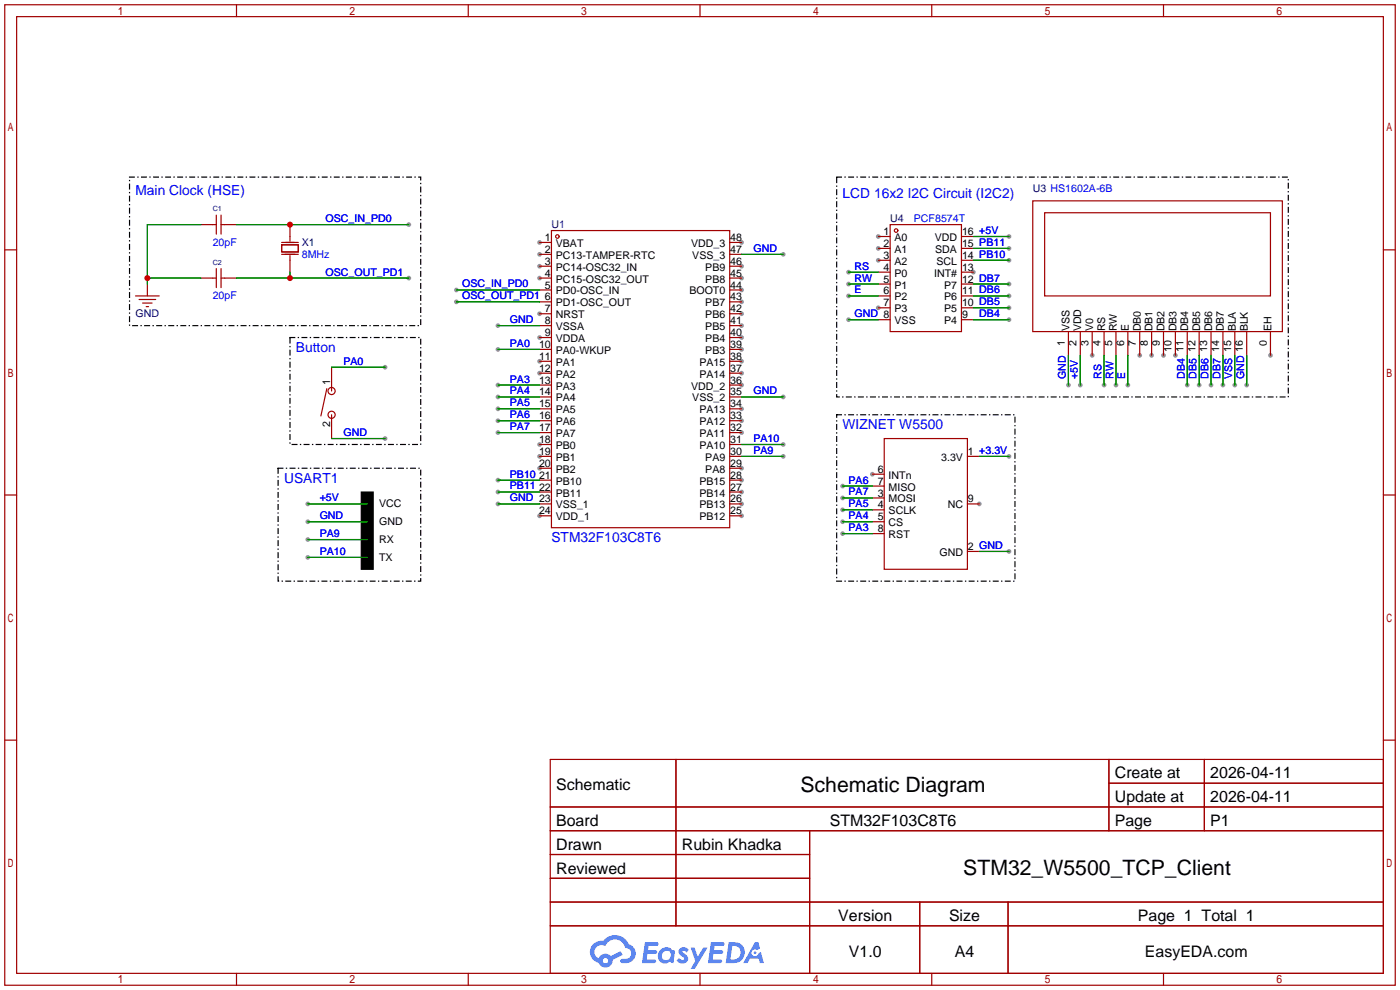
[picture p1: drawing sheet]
<svg xmlns="http://www.w3.org/2000/svg" width="299mm" height="212mm" viewBox="0 0 299 212" stroke-linecap="round" stroke-linejoin="round" font-family="sans-serif">
<g fill="#999">
<circle cx="115.3" cy="51.8" r=".51"/>
<circle cx="115.3" cy="54.4" r=".51"/>
<circle cx="115.3" cy="56.9" r=".51"/>
<circle cx="115.3" cy="59.4" r=".51"/>
<circle cx="115.3" cy="67.1" r=".51"/>
<circle cx="115.3" cy="72.1" r=".51"/>
<circle cx="115.3" cy="77.2" r=".51"/>
<circle cx="115.3" cy="79.8" r=".51"/>
<circle cx="115.3" cy="95" r=".51"/>
<circle cx="115.3" cy="97.5" r=".51"/>
<circle cx="115.3" cy="100.1" r=".51"/>
<circle cx="115.3" cy="110.2" r=".51"/>
<circle cx="158.5" cy="110.2" r=".51"/>
<circle cx="158.5" cy="107.7" r=".51"/>
<circle cx="158.5" cy="105.2" r=".51"/>
<circle cx="158.5" cy="102.6" r=".51"/>
<circle cx="158.5" cy="100.1" r=".51"/>
<circle cx="158.5" cy="92.5" r=".51"/>
<circle cx="158.5" cy="89.9" r=".51"/>
<circle cx="158.5" cy="87.4" r=".51"/>
<circle cx="158.5" cy="82.3" r=".51"/>
<circle cx="158.5" cy="79.8" r=".51"/>
<circle cx="158.5" cy="77.2" r=".51"/>
<circle cx="158.5" cy="74.7" r=".51"/>
<circle cx="158.5" cy="72.1" r=".51"/>
<circle cx="158.5" cy="69.6" r=".51"/>
<circle cx="158.5" cy="67.1" r=".51"/>
<circle cx="158.5" cy="64.5" r=".51"/>
<circle cx="158.5" cy="62" r=".51"/>
<circle cx="158.5" cy="59.4" r=".51"/>
<circle cx="158.5" cy="56.9" r=".51"/>
<circle cx="158.5" cy="51.8" r=".51"/>
<circle cx="209.3" cy="107.7" r=".51"/>
<circle cx="186.4" cy="101.3" r=".51"/>
<circle cx="271.5" cy="75.9" r=".51"/>
<circle cx="233.4" cy="75.9" r=".51"/>
<circle cx="243.6" cy="75.9" r=".51"/>
<circle cx="246.1" cy="75.9" r=".51"/>
<circle cx="248.7" cy="75.9" r=".51"/>
<circle cx="251.2" cy="75.9" r=".51"/>
<circle cx="187.7" cy="50.5" r=".51"/>
<circle cx="187.7" cy="53.1" r=".51"/>
<circle cx="187.7" cy="55.6" r=".51"/>
<circle cx="187.7" cy="65.8" r=".51"/>
<circle cx="208" cy="58.2" r=".51"/>
<circle cx="97.5" cy="62" r=".51"/>
<circle cx="97.5" cy="64.5" r=".51"/>
<circle cx="87.4" cy="59.4" r=".51"/>
<circle cx="87.4" cy="48" r=".51"/>
<circle cx="106.4" cy="74.7" r=".51"/>
<circle cx="167.4" cy="54.4" r=".51"/>
<circle cx="106.4" cy="69.6" r=".51"/>
<circle cx="167.4" cy="84.8" r=".51"/>
<circle cx="106.4" cy="107.7" r=".51"/>
<circle cx="180.1" cy="103.9" r=".51"/>
<circle cx="180.1" cy="106.4" r=".51"/>
<circle cx="180.1" cy="109" r=".51"/>
<circle cx="180.1" cy="111.5" r=".51"/>
<circle cx="180.1" cy="114" r=".51"/>
<circle cx="215.6" cy="117.9" r=".51"/>
<circle cx="215.6" cy="97.5" r=".51"/>
<circle cx="106.4" cy="82.3" r=".51"/>
<circle cx="106.4" cy="84.8" r=".51"/>
<circle cx="106.4" cy="87.4" r=".51"/>
<circle cx="106.4" cy="89.9" r=".51"/>
<circle cx="106.4" cy="92.5" r=".51"/>
<circle cx="82.3" cy="78.5" r=".51"/>
<circle cx="82.3" cy="93.7" r=".51"/>
<circle cx="228.3" cy="82.3" r=".51"/>
<circle cx="230.9" cy="82.3" r=".51"/>
<circle cx="236" cy="82.3" r=".51"/>
<circle cx="238.5" cy="82.3" r=".51"/>
<circle cx="241" cy="82.3" r=".51"/>
<circle cx="253.7" cy="82.3" r=".51"/>
<circle cx="256.3" cy="82.3" r=".51"/>
<circle cx="258.8" cy="82.3" r=".51"/>
<circle cx="261.4" cy="82.3" r=".51"/>
<circle cx="263.9" cy="82.3" r=".51"/>
<circle cx="266.4" cy="82.3" r=".51"/>
<circle cx="215.6" cy="50.5" r=".51"/>
<circle cx="215.6" cy="53.1" r=".51"/>
<circle cx="215.6" cy="55.6" r=".51"/>
<circle cx="215.6" cy="60.7" r=".51"/>
<circle cx="215.6" cy="63.2" r=".51"/>
<circle cx="215.6" cy="65.8" r=".51"/>
<circle cx="215.6" cy="68.3" r=".51"/>
<circle cx="181.4" cy="58.2" r=".51"/>
<circle cx="181.4" cy="60.7" r=".51"/>
<circle cx="181.4" cy="63.2" r=".51"/>
<circle cx="181.4" cy="68.3" r=".51"/>
<circle cx="106.4" cy="102.6" r=".51"/>
<circle cx="106.4" cy="105.2" r=".51"/>
<circle cx="65.8" cy="111.5" r=".51"/>
<circle cx="78.5" cy="111.5" r=".51"/>
<circle cx="78.5" cy="115.3" r=".51"/>
<circle cx="65.8" cy="115.3" r=".51"/>
<circle cx="78.5" cy="119.1" r=".51"/>
<circle cx="65.8" cy="119.1" r=".51"/>
<circle cx="167.4" cy="97.5" r=".51"/>
<circle cx="167.4" cy="95" r=".51"/>
<circle cx="78.5" cy="107.7" r=".51"/>
<circle cx="65.8" cy="107.7" r=".51"/>
</g>
<g fill="none" stroke="#a10000" stroke-width=".25">
<path d="M1 1h297.2v209.6h-297.2zM3.6 3.6h292.1v204.4h-292.1zM50.5 1v2.6M100.1 1v2.6M149.6 1v2.6M199.1 1v2.6M248.7 1v2.6M1 53.4h2.6M295.7 53.4h2.5M1 105.8h2.6M295.7 105.8h2.5M1 158.2h2.6"/>
<path d="M295.7 158.2h2.5M117.6 162.3h178.1v45.7h-178.1zM117.6 172.5h178.1M117.6 177.5h178.1M144.5 162.3v35.6M173 177.5v30.5M237 162.3v15.2M237 167.4h58.7M257.4 162.3v15.2M117.6 182.6h55.4M117.6 192.8h178.1M117.6 187.7h55.4"/>
<path d="M117.6 197.9h178.1M196.6 192.8v15.2M215.4 192.8v15.2M50.5 208v2.6M100.1 208v2.6M149.6 208v2.6M199.1 208v2.6M248.7 208v2.6"/>
</g>
<g fill="#5487ff">
<path d="M145.3 202.7a1.3 1.3 0 0 1 1.9 .3l-.4 .6a.54 .54 0 0 0-.9-.2l.1 .2a1.34 1.34 0 0 1 .9 1.8 1.47 1.47 0 0 1-2.3-.1l.5-.6 .8 .5a.31 .31 0 0 0 .4-.3 .31 .31 0 0 0-.3-.4 1.12 1.12 0 0 1-.7-1.8z"/>
<path d="M147.6 202.5h.9l.6 2 1.2-2h.9l-2.7 4.6h-.9l1-1.7z"/>
<path d="M137.8 201.4h1.7a1.31 1.31 0 0 1 1.2 .2 .4 .4 0 0 1-.3 .5l-1.8 .1-.1 .9h1.6a.4 .4 0 0 1 .4 .4 .4 .4 0 0 1-.5 .4h-1.6l-.2 1.2h1.4a.46 .46 0 0 1 .5 0 .46 .46 0 0 1 .1 .5l-.4 .2h-2.6z"/>
<path d="M151.9 201.4h1.7a1.32 1.32 0 0 1 1.2 .2 .39 .39 0 0 1-.3 .5l-1.8 .1-.1 .9h1.6a.4 .4 0 0 1 .4 .4 .4 .4 0 0 1-.4 .4h-1.7l-.2 1.2h1.4a.46 .46 0 0 1 .5 0 .46 .46 0 0 1 .1 .5l-.4 .2h-2.6z"/>
<path d="M161.3 201.4h.8l.3 1.3-.6 .4a.75 .75 0 0 0-1.1 .3 .75 .75 0 0 0 .5 1 .75 .75 0 0 0 .9-.7l.5-.2 .6 2.3h-.8l-.3-.9h-1.8l-.5 .9h-1z"/>
<path d="M155.7 201.4l-.6 4.4h1.5a2.27 2.27 0 0 0 2.6-2.2 2.27 2.27 0 0 0-2.7-2.2zM156.5 202.1a1.5 1.5 0 0 1 1.8 1.6 1.5 1.5 0 0 1-1.9 1.4h-.3z"/>
<path d="M141.2 203a1.6 1.6 0 0 0-.3 2.3 1.6 1.6 0 0 0 2.3 .2l.7 .3 .3-2.4-.1-.3-.5-.1a1.58 1.58 0 0 0-2.4 0zM141.8 203.5a.98 .98 0 0 1 1.6 .4 .98 .98 0 0 1-1.1 1.3 .94 .94 0 0 1-.9-.7 .94 .94 0 0 1 .4-1z"/>
<path d="M126.8 201.8a2.37 2.37 0 0 0 1.1 4 1.54 1.54 0 0 0 1.8 1 1.54 1.54 0 0 0 1.2-1.6l2.2-1.1-.5-.8-2 1a1.57 1.57 0 0 0-2.7 .5 1.5 1.5 0 0 1-.7-2.1 1.5 1.5 0 0 1 2.2-.5 2.23 2.23 0 0 1 2.3-1.4 2.23 2.23 0 0 1 2 1.8 1.16 1.16 0 0 1 1.2 1.1 1.16 1.16 0 0 1-1.1 1.2h-.7a.47 .47 0 0 0-.5 .4 .47 .47 0 0 0 .4 .5 2.17 2.17 0 0 0 2.5-.9 2.17 2.17 0 0 0-.3-2.7l-.8-.4a3.2 3.2 0 0 0-5.5-.7l-1.1 .1zM128.8 205.3a.6 .6 0 0 1 1.2 0 .6 .6 0 0 1-1.2 0z"/>
<circle cx="161.4" cy="203.6" r=".28"/>
</g>
<g fill="none" stroke="#a10000" stroke-width=".25">
<path d="M42.9 59.4h3.3M42.9 48h3.3M46.2 46v4M46.2 57.4v4.1M47.2 59.4h3.3M47.2 46v4M47.2 57.4v4.1M47.2 48h3.3M60.2 52.3h3.6v1.5h-3.6zM60.2 51.8h3.6M60.2 54.4h3.6M62 48v3.6"/>
<path d="M62 54.6v3.6M115.3 51.8h2.6M115.3 54.4h2.6M115.3 56.9h2.6M115.3 59.4h2.6M117.9 49.3h38.1v63.5h-38.1zM156 51.8h2.5M156 54.4h2.5M156 56.9h2.5M156 59.4h2.5M187.7 50.5h2.5M187.7 53.1h2.5"/>
<path d="M187.7 55.6h2.5M187.7 58.2h2.5M190.2 48h15.3v22.9h-15.3zM205.5 50.5h2.5M205.5 53.1h2.5M205.5 55.6h2.5M205.5 58.2h2.5M220.7 42.9h53.4v28h-53.4zM223.3 45.5h48.2v17.7h-48.2zM29 63.2h5M29.7 64h3.6M30.5 64.8h2"/>
<path d="M31.2 65.5h.5M31.5 60.7v2.5M70.9 78.5v5.1M115.3 62h2.6M115.3 64.5h2.6M115.3 67.1h2.6M115.3 69.6h2.6M115.3 72.1h2.6M115.3 74.7h2.6M115.3 77.2h2.6M115.3 79.8h2.6M156 62h2.5"/>
<path d="M156 64.5h2.5M156 67.1h2.5M156 69.6h2.5M156 72.1h2.5M156 74.7h2.5M156 77.2h2.5M156 79.8h2.5M187.7 63.2h2.5M187.7 60.7h2.5M187.7 65.8h2.5M187.7 68.3h2.5M205.5 63.2h2.5"/>
<path d="M205.5 60.7h2.5M205.5 65.8h2.5M205.5 68.3h2.5M228.3 70.9v5M230.9 70.9v5M233.4 70.9v5M236 70.9v5M238.5 70.9v5M241 70.9v5M243.6 70.9v5M246.1 70.9v5M248.7 70.9v5"/>
<path d="M251.2 70.9v5M253.7 70.9v5M256.3 70.9v5M258.8 70.9v5M261.4 70.9v5M263.9 70.9v5M266.4 70.9v5M271.5 70.9v5M69.8 83.1l-1.2 5.8M70.9 88.6v5.1M115.3 82.3h2.6M115.3 84.8h2.6"/>
<path d="M115.3 87.4h2.6M115.3 89.9h2.6M115.3 92.5h2.6M115.3 95h2.6M115.3 97.5h2.6M156 82.3h2.5M156 84.8h2.5M156 87.4h2.5M156 89.9h2.5M156 92.5h2.5M156 95h2.5M156 97.5h2.5"/>
<path d="M189 93.7h17.8v28h-17.8zM206.8 97.5h2.5M115.3 100.1h2.6M115.3 102.6h2.6M115.3 105.2h2.6M115.3 107.7h2.6M115.3 110.2h2.6M156 100.1h2.5M156 102.6h2.5M156 105.2h2.5M156 107.7h2.5M156 110.2h2.5"/>
<path d="M186.4 103.9h2.6M186.4 106.4h2.6M186.4 109h2.6M186.4 111.5h2.6M186.4 114h2.6M186.4 101.3h2.6M206.8 107.7h2.5M206.8 117.9h2.5"/>
<circle cx="119.1" cy="50.5" r=".38"/>
<circle cx="191.5" cy="49.3" r=".38"/>
<circle cx="70.9" cy="83.6" r=".76"/>
<circle cx="70.9" cy="88.6" r=".76"/>
</g>
<g fill="none" stroke="#008700" stroke-width=".25">
<path d="M31.5 59.4h11.4M42.9 48h-11.4v12.7M50.5 48h36.9M50.5 59.4h36.9M62 58.2v1.2M158.5 54.4h8.9M181.4 58.2h6.3M208 50.5h7.6M208 53.1h7.6M208 55.6h7.6M70.9 78.5h11.4M97.5 62h17.8"/>
<path d="M97.5 64.5h17.8M106.4 74.7h8.9M106.4 69.6h8.9M181.4 60.7h6.3M181.4 63.2h6.3M181.4 68.3h6.3M208 60.7h7.6M208 63.2h7.6M208 65.8h7.6M208 68.3h7.6M228.3 75.9v6.4M230.9 75.9v6.4"/>
<path d="M236 75.9v6.4M238.5 75.9v6.4M241 75.9v6.4M253.7 75.9v6.4M256.3 75.9v6.4M258.8 75.9v6.4M261.4 75.9v6.4M263.9 75.9v6.4M266.4 75.9v6.4M70.9 93.7h11.4M106.4 84.8h8.9M106.4 82.3h8.9"/>
<path d="M106.4 87.4h8.9M106.4 89.9h8.9M106.4 92.5h8.9M158.5 84.8h8.9M158.5 97.5h8.9M158.5 95h8.9M209.3 97.5h6.3M65.8 107.7h12.7M65.8 111.5h12.7M65.8 115.3h12.7M65.8 119.1h12.7M106.4 107.7h8.9"/>
<path d="M106.4 102.6h8.9M106.4 105.2h8.9M180.1 103.9h6.3M180.1 106.4h6.3M180.1 109h6.3M180.1 111.5h6.3M180.1 114h6.3M209.3 117.9h6.3"/>
</g>
<path d="M27.7 37.8h62.2v31.8h-62.2zM178.8 37.8h96.5v47h-96.5zM62 72.1h27.9v22.9h-27.9zM178.8 88.6h38.1v35.6h-38.1zM59.4 100.1h30.5v24.1h-30.5z" fill="none" stroke="#000" stroke-width=".25" stroke-dasharray="1 .8 0 .8"/>
<path d="M77.2 105.2h2.6v16.5h-2.6z" fill="#000" stroke="#000" stroke-width=".25"/>
<g fill="#c00">
<circle cx="31.5" cy="59.4" r=".63"/>
<circle cx="62" cy="59.4" r=".63"/>
<circle cx="62" cy="48" r=".63"/>
</g>
<g font-size="4.5">
<text x="171.1" y="169.2">Schematic Diagram</text>
<text x="205.9" y="187">STM32_W5500_TCP_Client</text>
</g>
<g font-size="3.4">
<text x="238.3" y="166.4">Create at</text>
<text x="258.7" y="166.4">2026-04-11</text>
<text x="118.9" y="168.9">Schematic</text>
<text x="238.3" y="171.4">Update at</text>
<text x="258.7" y="171.4">2026-04-11</text>
<text x="118.9" y="176.5">Board</text>
<text x="177.3" y="176.5">STM32F103C8T6</text>
<text x="238.3" y="176.5">Page</text>
<text x="258.7" y="176.5">P1</text>
<text x="118.9" y="181.6">Drawn</text>
<text x="145.7" y="181.6">Rubin Khadka</text>
<text x="118.9" y="186.7">Reviewed</text>
<text x="179.2" y="196.8">Version</text>
<text x="202.8" y="196.8">Size</text>
<text x="243.2" y="196.8">Page 1 Total 1</text>
<text x="181.4" y="204.5">V1.0</text>
<text x="204.1" y="204.5">A4</text>
<text x="244.7" y="204.5">EasyEDA.com</text>
</g>
<g font-size="2.9" fill="#00f">
<text x="29" y="41.7">Main Clock (HSE)</text>
<text x="180.1" y="42.2">LCD 16x2 I2C Circuit (I2C2)</text>
<text x="63.2" y="75.2">Button</text>
<text x="180.1" y="91.7">WIZNET W5500</text>
<text x="60.7" y="103.2">USART1</text>
<text x="117.9" y="115.9">STM32F103C8T6</text>
</g>
<g font-size="2.3" fill="#000080">
<text x="220.7" y="41.1">U3 HS1602A-6B</text>
<text x="190.2" y="47.5">U4</text>
<text x="64.5" y="52.5">X1</text>
<text x="117.9" y="48.7">U1</text>
<text x="29" y="67.8">GND</text>
</g>
<g font-size="2.3" fill="#00f">
<text x="69.6" y="47.5">OSC_IN_PD0</text>
<text x="195.3" y="47.5">PCF8574T</text>
<text x="45.5" y="52.5">20pF</text>
<text x="161" y="53.8">GND</text>
<text x="64.5" y="55.1">8MHz</text>
<text x="69.6" y="58.9">OSC_OUT_PD1</text>
<text x="182.6" y="57.6">RS</text>
<text x="45.5" y="64">20pF</text>
<text x="98.8" y="61.4">OSC_IN_PD0</text>
<text x="98.8" y="64">OSC_OUT_PD1</text>
<text x="182.6" y="60.2">RW</text>
<text x="182.6" y="62.7">E</text>
<text x="109" y="69.1">GND</text>
<text x="182.6" y="67.8">GND 8</text>
<text x="209.3" y="67.8">DB4</text>
<text x="73.4" y="77.9">PA0</text>
<text x="109" y="74.1">PA0</text>
<text x="109" y="81.8">PA3</text>
<text x="227.8" y="81" transform="rotate(-90 227.8 81)">GND</text>
<text x="230.3" y="81" transform="rotate(-90 230.3 81)">+5V</text>
<text x="235.4" y="81" transform="rotate(-90 235.4 81)">RS</text>
<text x="238" y="81" transform="rotate(-90 238 81)">RW</text>
<text x="240.5" y="81" transform="rotate(-90 240.5 81)">E</text>
<text x="253.2" y="81" transform="rotate(-90 253.2 81)">DB4</text>
<text x="255.7" y="81" transform="rotate(-90 255.7 81)">DB5</text>
<text x="258.3" y="81" transform="rotate(-90 258.3 81)">DB6</text>
<text x="260.8" y="81" transform="rotate(-90 260.8 81)">DB7</text>
<text x="263.4" y="81" transform="rotate(-90 263.4 81)">VSS 15</text>
<text x="265.9" y="81" transform="rotate(-90 265.9 81)">GND 16</text>
<text x="109" y="84.3">PA4</text>
<text x="109" y="86.8">PA5</text>
<text x="109" y="89.4">PA6</text>
<text x="161" y="84.3">GND</text>
<text x="73.4" y="93.2">GND</text>
<text x="109" y="91.9">PA7</text>
<text x="161" y="94.5">PA10</text>
<text x="161" y="97">PA9</text>
<text x="68.3" y="107.2">+5V</text>
<text x="109" y="107.2">GND 23</text>
<text x="109" y="102.1">PB10</text>
<text x="109" y="104.6">PB11</text>
<text x="181.4" y="103.3">PA6</text>
<text x="181.4" y="105.9">PA7</text>
<text x="68.3" y="111">GND</text>
<text x="181.4" y="108.4">PA5</text>
<text x="181.4" y="111">PA4</text>
<text x="181.4" y="113.5">PA3</text>
<text x="68.3" y="114.8">PA9</text>
<text x="68.3" y="118.6">PA10</text>
</g>
<g font-size="2.3">
<text x="116.5" y="51.5">1</text>
<text x="118.8" y="52.8">VBAT</text>
<text x="147.7" y="52.8">VDD_3</text>
<text x="156.1" y="51.5">48</text>
<text x="188.9" y="50.2">1</text>
<text x="188.9" y="52.8">2</text>
<text x="191.2" y="51.5">A0</text>
<text x="199.8" y="51.5">VDD</text>
<text x="205.6" y="52.8">15 PB11</text>
<text x="205.6" y="50.2">16 +5V</text>
<text x="116.5" y="54">2</text>
<text x="116.5" y="56.6">3</text>
<text x="116.5" y="59.1">4</text>
<text x="118.8" y="55.3">PC13-TAMPER-RTC</text>
<text x="118.8" y="57.9">PC14-OSC32_IN</text>
<text x="148" y="55.3">VSS_3</text>
<text x="150.7" y="57.9">PB9</text>
<text x="156.1" y="59.1">45</text>
<text x="156.1" y="56.6">46</text>
<text x="156.1" y="54">47</text>
<text x="188.9" y="55.3">3</text>
<text x="188.9" y="57.9">4</text>
<text x="191.2" y="54">A1</text>
<text x="191.2" y="56.6">A2</text>
<text x="191.2" y="59.1">P0</text>
<text x="199.6" y="59.1">INT#</text>
<text x="199.9" y="54">SDA</text>
<text x="200.1" y="56.6">SCL</text>
<text x="205.6" y="57.9">13</text>
<text x="205.6" y="55.3">14 PB10</text>
<text x="116.5" y="61.7">5</text>
<text x="116.5" y="64.2">6</text>
<text x="118.8" y="60.4">PC15-OSC32_OUT</text>
<text x="118.8" y="62.9">PD0-OSC_IN</text>
<text x="118.8" y="65.5">PD1-OSC_OUT</text>
<text x="147.3" y="62.9">BOOT0</text>
<text x="150.7" y="65.5">PB7</text>
<text x="150.7" y="60.4">PB8</text>
<text x="156.1" y="64.2">43</text>
<text x="156.1" y="61.7">44</text>
<text x="188.9" y="60.4">5</text>
<text x="188.9" y="62.9">6</text>
<text x="188.9" y="65.5">7</text>
<text x="191.2" y="61.7">P1</text>
<text x="191.2" y="64.2">P2</text>
<text x="201.8" y="64.2">P6</text>
<text x="201.8" y="61.7">P7</text>
<text x="205.6" y="65.5">10 DB5</text>
<text x="205.6" y="62.9">11 DB6</text>
<text x="205.6" y="60.4">12 DB7</text>
<text x="116.5" y="66.7">7</text>
<text x="116.5" y="69.3">8</text>
<text x="116.5" y="71.8">9</text>
<text x="118.8" y="68">NRST</text>
<text x="118.8" y="70.6">VSSA</text>
<text x="150.7" y="70.6">PB5</text>
<text x="150.7" y="68">PB6</text>
<text x="156.1" y="71.8">40</text>
<text x="156.1" y="69.3">41</text>
<text x="156.1" y="66.7">42</text>
<text x="191.2" y="66.7">P3</text>
<text x="191.2" y="69.3">VSS</text>
<text x="201.8" y="69.3">P4</text>
<text x="201.8" y="66.7">P5</text>
<text x="205.6" y="68">9</text>
<text x="228.6" y="70.8" transform="rotate(-90 228.6 70.8)">VSS</text>
<text x="231.1" y="70.8" transform="rotate(-90 231.1 70.8)">VDD</text>
<text x="233.6" y="70.8" transform="rotate(-90 233.6 70.8)">V0</text>
<text x="236.2" y="70.8" transform="rotate(-90 236.2 70.8)">RS</text>
<text x="238.7" y="70.8" transform="rotate(-90 238.7 70.8)">RW</text>
<text x="241.3" y="70.8" transform="rotate(-90 241.3 70.8)">E</text>
<text x="243.8" y="70.8" transform="rotate(-90 243.8 70.8)">DB0</text>
<text x="246.3" y="70.8" transform="rotate(-90 246.3 70.8)">DB1</text>
<text x="248.9" y="70.8" transform="rotate(-90 248.9 70.8)">DB2</text>
<text x="251.4" y="70.8" transform="rotate(-90 251.4 70.8)">DB3</text>
<text x="254" y="70.8" transform="rotate(-90 254 70.8)">DB4</text>
<text x="256.5" y="70.8" transform="rotate(-90 256.5 70.8)">DB5</text>
<text x="259" y="70.8" transform="rotate(-90 259 70.8)">DB6</text>
<text x="261.6" y="70.8" transform="rotate(-90 261.6 70.8)">DB7</text>
<text x="264.1" y="70.8" transform="rotate(-90 264.1 70.8)">BLA</text>
<text x="266.7" y="70.8" transform="rotate(-90 266.7 70.8)">BLK</text>
<text x="271.7" y="70.8" transform="rotate(-90 271.7 70.8)">EH</text>
<text x="115.2" y="74.4">10</text>
<text x="115.2" y="76.9">11</text>
<text x="118.8" y="73.1">VDDA</text>
<text x="118.8" y="75.6">PA0-WKUP</text>
<text x="150.7" y="75.6">PB3</text>
<text x="150.7" y="73.1">PB4</text>
<text x="156.1" y="76.9">38</text>
<text x="156.1" y="74.4">39</text>
<text x="227.5" y="73.9" transform="rotate(-90 227.5 73.9)">1</text>
<text x="230.1" y="73.9" transform="rotate(-90 230.1 73.9)">2</text>
<text x="232.6" y="73.9" transform="rotate(-90 232.6 73.9)">3</text>
<text x="235.2" y="73.9" transform="rotate(-90 235.2 73.9)">4</text>
<text x="237.7" y="73.9" transform="rotate(-90 237.7 73.9)">5</text>
<text x="240.2" y="73.9" transform="rotate(-90 240.2 73.9)">6</text>
<text x="242.8" y="73.9" transform="rotate(-90 242.8 73.9)">7</text>
<text x="245.3" y="73.9" transform="rotate(-90 245.3 73.9)">8</text>
<text x="247.9" y="73.9" transform="rotate(-90 247.9 73.9)">9</text>
<text x="250.4" y="75.1" transform="rotate(-90 250.4 75.1)">10</text>
<text x="252.9" y="75.1" transform="rotate(-90 252.9 75.1)">11</text>
<text x="255.5" y="75.1" transform="rotate(-90 255.5 75.1)">12</text>
<text x="258" y="75.1" transform="rotate(-90 258 75.1)">13</text>
<text x="260.6" y="75.1" transform="rotate(-90 260.6 75.1)">14</text>
<text x="270.7" y="73.9" transform="rotate(-90 270.7 73.9)">0</text>
<text x="70.6" y="82.3" transform="rotate(-90 70.6 82.3)">1</text>
<text x="115.2" y="79.4">12</text>
<text x="115.2" y="82">13</text>
<text x="118.8" y="78.2">PA1</text>
<text x="118.8" y="80.7">PA2</text>
<text x="118.8" y="83.3">PA3</text>
<text x="147.7" y="83.3">VDD_2</text>
<text x="149.5" y="80.7">PA14</text>
<text x="149.5" y="78.2">PA15</text>
<text x="156.1" y="82">36</text>
<text x="156.1" y="79.4">37</text>
<text x="115.2" y="84.5">14</text>
<text x="115.2" y="87.1">15</text>
<text x="115.2" y="89.6">16</text>
<text x="118.8" y="85.8">PA4</text>
<text x="118.8" y="88.3">PA5</text>
<text x="148" y="85.8">VSS_2</text>
<text x="149.5" y="88.3">PA13</text>
<text x="156.1" y="89.6">33</text>
<text x="156.1" y="87.1">34</text>
<text x="156.1" y="84.5">35</text>
<text x="70.6" y="91.2" transform="rotate(-90 70.6 91.2)">2</text>
<text x="115.2" y="92.1">17</text>
<text x="115.2" y="94.7">18</text>
<text x="118.8" y="90.9">PA6</text>
<text x="118.8" y="93.4">PA7</text>
<text x="118.8" y="96">PB0</text>
<text x="149.5" y="96">PA10</text>
<text x="149.5" y="93.4">PA11</text>
<text x="149.5" y="90.9">PA12</text>
<text x="156.1" y="94.7">31</text>
<text x="156.1" y="92.1">32</text>
<text x="115.2" y="97.2">19</text>
<text x="115.2" y="99.8">20</text>
<text x="118.8" y="98.5">PB1</text>
<text x="118.8" y="101">PB2</text>
<text x="150.7" y="101">PA8</text>
<text x="150.7" y="98.5">PA9</text>
<text x="156.1" y="99.8">29</text>
<text x="156.1" y="97.2">30</text>
<text x="187.6" y="101">6</text>
<text x="201.2" y="98.5">3.3V</text>
<text x="206.9" y="97.2">1 +3.3V</text>
<text x="115.2" y="102.3">21</text>
<text x="115.2" y="104.8">22</text>
<text x="118.8" y="103.6">PB10</text>
<text x="118.8" y="106.1">PB11</text>
<text x="149.5" y="106.1">PB14</text>
<text x="149.5" y="103.6">PB15</text>
<text x="156.1" y="107.4">26</text>
<text x="156.1" y="104.8">27</text>
<text x="156.1" y="102.3">28</text>
<text x="187.6" y="103.6">7</text>
<text x="187.6" y="106.1">3</text>
<text x="189.9" y="104.8">MISO</text>
<text x="189.9" y="107.4">MOSI</text>
<text x="189.9" y="102.3">INTn</text>
<text x="206.9" y="107.4">9</text>
<text x="81" y="108.4">VCC</text>
<text x="81" y="112.2">GND</text>
<text x="115.2" y="109.9">24</text>
<text x="118.8" y="108.7">VSS_1</text>
<text x="118.8" y="111.2">VDD_1</text>
<text x="149.5" y="111.2">PB12</text>
<text x="149.5" y="108.7">PB13</text>
<text x="156.1" y="109.9">25</text>
<text x="187.6" y="108.7">4</text>
<text x="187.6" y="111.2">5</text>
<text x="187.6" y="113.7">8</text>
<text x="189.9" y="109.9">SCLK</text>
<text x="189.9" y="112.5">CS</text>
<text x="202.5" y="108.7">NC</text>
<text x="81" y="116">RX</text>
<text x="81" y="119.9">TX</text>
<text x="189.9" y="115">RST</text>
<text x="200.8" y="118.8">GND</text>
<text x="206.9" y="117.5">2 GND</text>
</g>
<g font-size="1.5" fill="#000080">
<text x="45.5" y="45.1">C1</text>
<text x="45.5" y="56.5">C2</text>
</g>
</svg>
